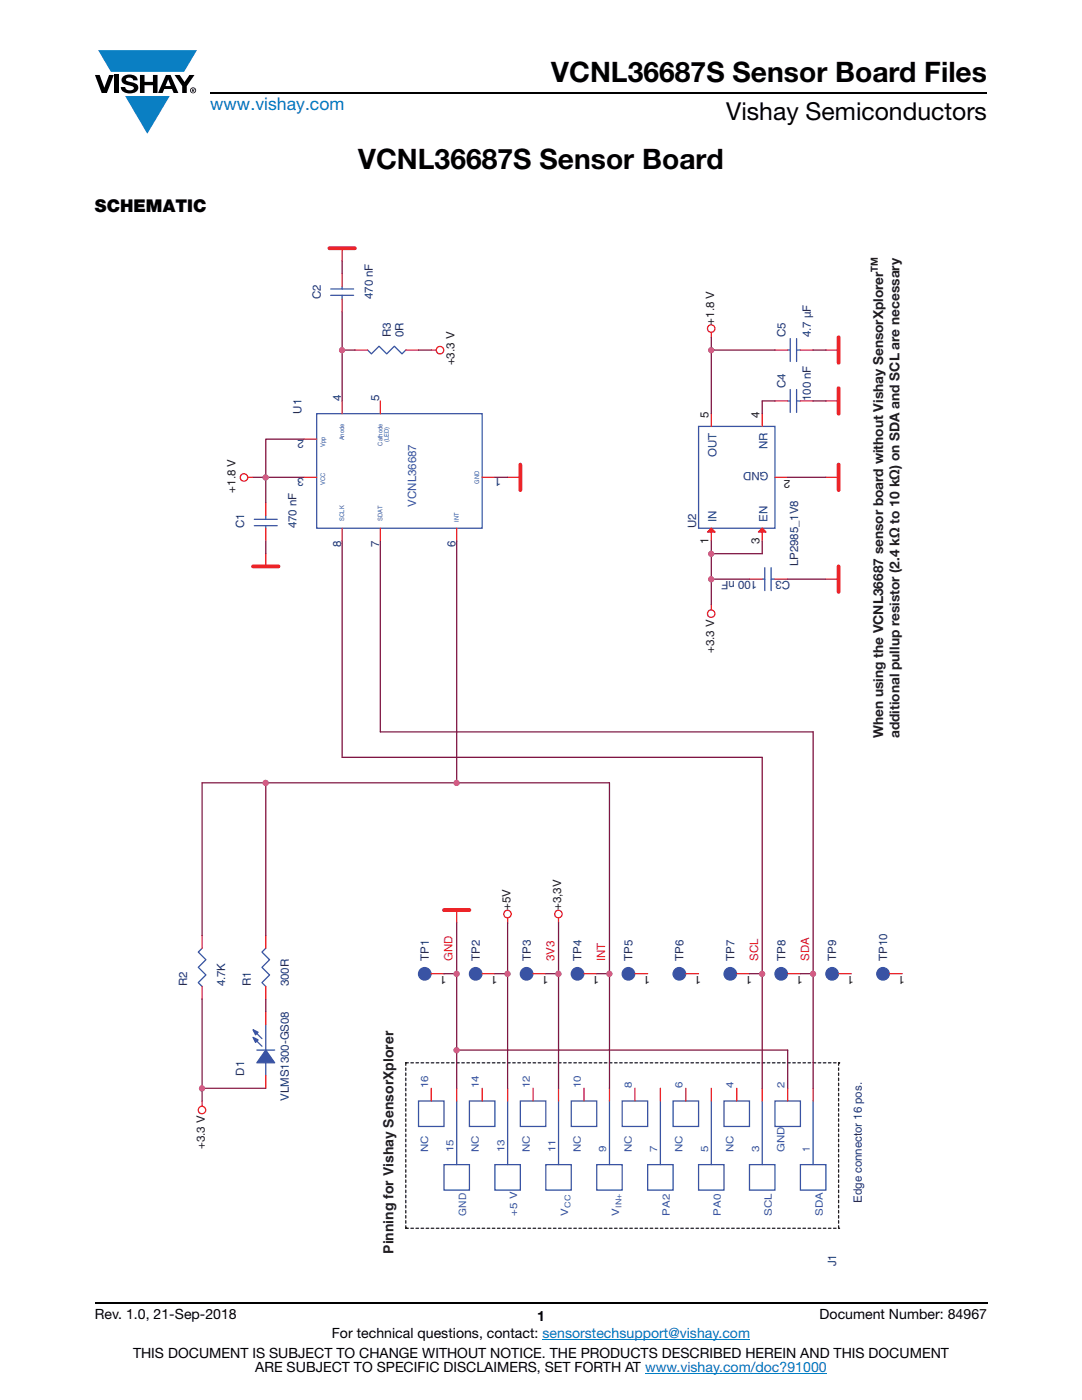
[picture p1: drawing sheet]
<svg xmlns="http://www.w3.org/2000/svg" width="216mm" height="279mm" viewBox="0 0 216 279" stroke-linecap="round" stroke-linejoin="round" font-family="sans-serif">
<g fill="#0a7fc3">
<path d="M19.6 10h19.7l-2.6 4.3h-1.1h-13.5z"/>
<path d="M25 19.2h8.9l-4.5 7.5z"/>
</g>
<g fill="#000">
<path d="M18.9 15h1l.9 2.5 1-2.5h.9l-1.4 3.6h-1zM22.9 15h.9v3.6h-.9zM24.6 15.3a2.1 2.1 0 0 1 2.8 .3l.1 .4h-.9a.79 .79 0 0 0-.7-.5 .79 .79 0 0 0-.8 .4l.3 .3 1 .2a1.08 1.08 0 0 1 1.2 1 1.08 1.08 0 0 1-1.1 1.2 1.73 1.73 0 0 1-2.4-1.2h.9a.96 .96 0 0 0 .8 .6 .96 .96 0 0 0 .9-.4 1.31 1.31 0 0 0-1.2-.6 1.03 1.03 0 0 1-1.1-.6 1.03 1.03 0 0 1 .2-1.1zM27.9 15h.9v1.3h1.7v-1.3h.9v3.6h-.9v-1.6h-1.7v1.6h-.9zM34.8 15h1.1l.9 1.4 1-1.4h1l-1.5 2.2v1.4h-.9v-1.4z"/>
<path d="M33.6 15.9l.5 1.3h-1.1zM33.1 15l-1.6 3.6h1l.3-.8h1.5l.3 .8h1l-1.6-3.6z"/>
<path d="M38.4 17.8h.2v.2h-.2zM38.3 17.7v.7h.1v-.3l.4 .3-.2-.3 .2-.2-.1-.2z"/>
<path d="M38.1 18a.46 .46 0 0 1 .9 0 .46 .46 0 0 1-.9 0zM37.9 18a.6 .6 0 0 0 1.2 0 .6 .6 0 0 0-1.2 0z"/>
</g>
<path d="M42 18.6h155M18.9 260h178.1" fill="none" stroke="#000" stroke-width=".36"/>
<path d="M108.2 267.3h41.5M128.7 274h36.3" fill="none" stroke="#007ec4" stroke-width=".2"/>
<path d="M35.3 49.1h145.3v203.7h-145.3z" fill="#fff"/>
<path d="M81 212.1h86.3M81 212.1v33M167.3 212.1h.1M81 245.1h.1M81 245.1h86.3M167.3 245.1h.1M167.3 245.1v-33" fill="none" stroke="#231f20" stroke-width=".25" stroke-dasharray=".5 .5"/>
<path d="M65.7 49.5h5.1M167.3 77.5v5.1M167.3 67.3v5.1M103.8 92.7v5.1M167.3 92.7v5.1M50.5 113h5.1M167.3 113v5.1M88.6 181.6h5.1" fill="none" stroke="#ed2024" stroke-width=".76"/>
<g fill="none" stroke="#ed2024" stroke-width=".25">
<path d="M68.3 49.5v2.6M86 69.9h1.1M141.9 66.3v1M164.8 69.9h2.5M49.5 95.3h1M101.3 95.3h2.5M164.8 95.3h2.5M164.8 80h2.5M53 110.5v2.5M164.8 115.6h2.5M141.9 120.7v1M91.1 181.6v2.6"/>
<path d="M101.3 183.1v1.1M111.5 183.1v1.1M40.3 219.7v1"/>
<circle cx="87.8" cy="69.9" r=".75"/>
<circle cx="141.9" cy="65.6" r=".75"/>
<circle cx="48.7" cy="95.3" r=".75"/>
<circle cx="141.9" cy="122.5" r=".75"/>
<circle cx="101.3" cy="182.4" r=".75"/>
<circle cx="111.4" cy="182.4" r=".75"/>
<circle cx="40.3" cy="221.5" r=".75"/>
</g>
<path d="M51.3 209.6h3.5M53 212.1v2.5M53 204.5v5.1" fill="none" stroke="#3953a4" stroke-width=".25"/>
<path d="M53 209.6l1.8 2.5h-3.5z" fill="#3953a4"/>
<path d="M53 209.6l1.8 2.5h-3.5z" fill="none" stroke="#3953a4" stroke-width=".25"/>
<path d="M50.5 205.5l1 .5-.5 .5z" fill="#3953a4"/>
<path d="M50.5 205.5l1 .5-.5 .5z" fill="none" stroke="#3953a4" stroke-width=".25"/>
<path d="M50.5 207l1 .5-.5 .5z" fill="#3953a4"/>
<path d="M73.3 69.9l.8 .7 1.5-1.5 1.6 1.5 1.5-1.5 1.5 1.5 .8-.7M50.5 207l1 .5-.5 .5zM50.7 207.3l1.6 1.5M50.7 205.8l1.6 1.5" fill="none" stroke="#3953a4" stroke-width=".25"/>
<path d="M70.8 69.9h2.5M81 69.9h2.5M53 214.6v2.6M53 201.9v2.6" fill="none" stroke="#ed2024" stroke-width=".25"/>
<circle cx="145.7" cy="194.3" r="1.25" fill="#3953a4"/>
<g fill="none" stroke="#3953a4" stroke-width=".25">
<path d="M157.7 77.7v4.6M159 77.7v4.6M157.2 80h.5M159 80h.7M40.3 189.2l-.7 .8 1.5 1.5-1.5 1.6 1.5 1.5-1.5 1.5 .7 .8"/>
<circle cx="145.7" cy="194.3" r="1.25"/>
</g>
<path d="M154.6 80h2.6M159.7 80h2.6M40.3 196.9v2.5M40.3 186.7v2.5M147 194.3h2.6" fill="none" stroke="#ed2024" stroke-width=".25"/>
<circle cx="115.2" cy="194.3" r="1.25" fill="#3953a4"/>
<g fill="none" stroke="#3953a4" stroke-width=".25">
<path d="M157.2 69.9h.5M157.7 67.6v4.5M159 69.9h.7M159 67.6v4.5M53 189.2l-.7 .8 1.5 1.5-1.5 1.6 1.5 1.5-1.5 1.5 .7 .8"/>
<circle cx="115.2" cy="194.3" r="1.25"/>
</g>
<path d="M154.6 69.9h2.6M159.7 69.9h2.6M53 196.9v2.5M53 186.7v2.5M116.5 194.3h2.6" fill="none" stroke="#ed2024" stroke-width=".25"/>
<circle cx="135.6" cy="194.3" r="1.25" fill="#3953a4"/>
<circle cx="135.6" cy="194.3" r="1.25" fill="none" stroke="#3953a4" stroke-width=".25"/>
<path d="M136.9 194.3h2.5" fill="none" stroke="#ed2024" stroke-width=".25"/>
<circle cx="105.1" cy="194.3" r="1.25" fill="#3953a4"/>
<circle cx="105.1" cy="194.3" r="1.25" fill="none" stroke="#3953a4" stroke-width=".25"/>
<path d="M106.4 194.3h2.5" fill="none" stroke="#ed2024" stroke-width=".25"/>
<circle cx="84.8" cy="194.3" r="1.25" fill="#3953a4"/>
<g fill="none" stroke="#3953a4" stroke-width=".25">
<path d="M83.5 219.7h5.1v5.1h-5.1zM91.1 219.7v12.7M93.7 219.7h5.1v5.1h-5.1zM101.3 219.7v12.7M103.8 219.7h5.1v5.1h-5.1zM111.5 219.7v12.7M114 219.7h5.1v5.1h-5.1zM121.6 219.7v12.7M124.2 219.7h5v5.1h-5zM131.8 219.7v12.7M134.3 219.7h5.1v5.1h-5.1zM141.9 219.7v12.7"/>
<path d="M144.5 219.7h5.1v5.1h-5.1zM152.1 219.7v12.7M154.6 219.7h5.1v5.1h-5.1zM162.3 219.7v12.7M88.6 232.4h5.1v5.1h-5.1zM98.7 232.4h5.1v5.1h-5.1zM108.9 232.4h5.1v5.1h-5.1zM119.1 232.4h5.1v5.1h-5.1zM129.2 232.4h5.1v5.1h-5.1zM139.4 232.4h5.1v5.1h-5.1zM149.6 232.4h5v5.1h-5zM159.7 232.4h5.1v5.1h-5.1z"/>
<circle cx="84.8" cy="194.3" r="1.25"/>
</g>
<g fill="none" stroke="#ed2024" stroke-width=".25">
<path d="M86 194.3h2.6M86.1 217.2v2.5M91.1 217.2v2.5M96.2 217.2v2.5M101.3 217.2v2.5M106.4 217.2v2.5M111.5 217.2v2.5M116.5 217.2v2.5M121.6 217.2v2.5M126.7 217.2v2.5M131.8 217.2v2.5M136.9 217.2v2.5"/>
<path d="M141.9 217.2v2.5M147 217.2v2.5M152.1 217.2v2.5M157.2 217.2v2.5M162.3 217.2v2.5"/>
</g>
<circle cx="166" cy="194.3" r="1.25" fill="#3953a4"/>
<circle cx="166" cy="194.3" r="1.25" fill="none" stroke="#3953a4" stroke-width=".25"/>
<path d="M167.3 194.3h2.6" fill="none" stroke="#ed2024" stroke-width=".25"/>
<circle cx="176.2" cy="194.3" r="1.25" fill="#3953a4"/>
<g fill="none" stroke="#3953a4" stroke-width=".25">
<path d="M63.2 82.6h33v22.8h-33z"/>
<circle cx="176.2" cy="194.3" r="1.25"/>
</g>
<path d="M60.6 87.6h2.6M60.6 95.3h2.6M68.3 80v2.6M75.9 80v2.6M96.2 95.3h2.5M68.3 105.4v2.6M75.9 105.4v2.6M91.1 105.4v2.6M177.5 194.3h2.5" fill="none" stroke="#ed2024" stroke-width=".25"/>
<circle cx="155.9" cy="194.3" r="1.25" fill="#3953a4"/>
<g fill="none" stroke="#3953a4" stroke-width=".25">
<path d="M139.4 85.1h15.2v20.3h-15.2z"/>
<circle cx="155.9" cy="194.3" r="1.25"/>
</g>
<path d="M152.1 82.6v2.5M154.6 95.3h2.6M157.2 194.3h2.5" fill="none" stroke="#ed2024" stroke-width=".25"/>
<path d="M151.3 106.2l.8-.8 .8 .8z" fill="#ed2024"/>
<path d="M151.3 106.2l.8-.8 .8 .8zM152.1 105.4v2.6" fill="none" stroke="#ed2024" stroke-width=".25"/>
<path d="M141.2 106.2l.7-.8 .8 .8z" fill="#ed2024"/>
<path d="M68.3 54.6v2.6M68.3 59.7v2.5M141.9 82.6v2.5M141.2 106.2l.7-.8 .8 .8zM141.9 105.4v2.6" fill="none" stroke="#ed2024" stroke-width=".25"/>
<path d="M66 58.9h4.6M66 57.7h4.6M68.3 57.2v.5M68.3 58.9v.8" fill="none" stroke="#3953a4" stroke-width=".25"/>
<circle cx="125.4" cy="194.3" r="1.25" fill="#3953a4"/>
<circle cx="125.4" cy="194.3" r="1.25" fill="none" stroke="#3953a4" stroke-width=".25"/>
<path d="M126.7 194.3h2.5" fill="none" stroke="#ed2024" stroke-width=".25"/>
<circle cx="94.9" cy="194.3" r="1.25" fill="#3953a4"/>
<g fill="none" stroke="#3953a4" stroke-width=".25">
<path d="M50.7 103.6h4.6M50.7 104.9h4.6M53 104.9v.5M53 102.9v.7M152.1 115.6h.5M152.6 113.3v4.6M153.9 113.3v4.6M153.9 115.6h.7"/>
<circle cx="94.9" cy="194.3" r="1.25"/>
</g>
<path d="M53 105.4v2.6M53 100.3v2.6M149.6 115.6h2.5M154.6 115.6h2.6M96.2 194.3h2.5" fill="none" stroke="#ed2024" stroke-width=".25"/>
<path d="M91.1 209.6h66.1" fill="none" stroke="#7f1542" stroke-width=".25"/>
<circle cx="91.1" cy="209.6" r=".49" fill="#b9529f"/>
<circle cx="91.1" cy="209.6" r=".49" fill="none" stroke="#b9529f" stroke-width=".25"/>
<path d="M40.3 156.2v30.5M40.3 199.4v17.8M111.5 184.2v10.1M91.1 209.6v7.6M157.2 209.6v7.6" fill="none" stroke="#7f1542" stroke-width=".25"/>
<circle cx="40.3" cy="217.2" r=".49" fill="#b9529f"/>
<circle cx="40.3" cy="217.2" r=".49" fill="none" stroke="#b9529f" stroke-width=".25"/>
<path d="M40.3 156.2h12.7v30.5M53 156.2h38.1M152.1 151.1v43.2M162.3 146.1v48.2M53 199.4v2.5M40.3 217.2h12.7" fill="none" stroke="#7f1542" stroke-width=".25"/>
<circle cx="53" cy="156.2" r=".49" fill="#b9529f"/>
<circle cx="53" cy="156.2" r=".49" fill="none" stroke="#b9529f" stroke-width=".25"/>
<path d="M91.1 184.2v10.1h-2.5M91.1 194.3v15.3M40.3 217.2v2.5" fill="none" stroke="#7f1542" stroke-width=".25"/>
<circle cx="91.1" cy="194.3" r=".49" fill="#b9529f"/>
<circle cx="91.1" cy="194.3" r=".49" fill="none" stroke="#b9529f" stroke-width=".25"/>
<path d="M121.6 156.2v38.1h-2.5M149.6 194.3h2.5v22.9" fill="none" stroke="#7f1542" stroke-width=".25"/>
<circle cx="152.1" cy="194.3" r=".49" fill="#b9529f"/>
<circle cx="152.1" cy="194.3" r=".49" fill="none" stroke="#b9529f" stroke-width=".25"/>
<path d="M159.7 194.3h2.6v22.9" fill="none" stroke="#7f1542" stroke-width=".25"/>
<circle cx="162.2" cy="194.3" r=".49" fill="#b9529f"/>
<circle cx="162.2" cy="194.3" r=".49" fill="none" stroke="#b9529f" stroke-width=".25"/>
<path d="M108.9 194.3h2.5v22.9" fill="none" stroke="#7f1542" stroke-width=".25"/>
<circle cx="111.4" cy="194.3" r=".49" fill="#b9529f"/>
<circle cx="111.4" cy="194.3" r=".49" fill="none" stroke="#b9529f" stroke-width=".25"/>
<path d="M68.3 108v43.1h83.8M75.9 108v38.1h86.4M91.1 108v48.2" fill="none" stroke="#7f1542" stroke-width=".25"/>
<circle cx="91.1" cy="156.2" r=".49" fill="#b9529f"/>
<circle cx="91.1" cy="156.2" r=".49" fill="none" stroke="#b9529f" stroke-width=".25"/>
<path d="M60.6 95.3h-7.6v5M91.1 156.2h30.5" fill="none" stroke="#7f1542" stroke-width=".25"/>
<circle cx="53" cy="95.3" r=".49" fill="#b9529f"/>
<circle cx="53" cy="95.3" r=".49" fill="none" stroke="#b9529f" stroke-width=".25"/>
<path d="M68.3 52.1v2.5M68.3 69.9v10.1M50.5 95.3h2.5M98.8 95.3h2.5M53 108v2.5M121.6 194.3v22.9" fill="none" stroke="#7f1542" stroke-width=".25"/>
<circle cx="121.6" cy="194.3" r=".49" fill="#b9529f"/>
<circle cx="121.6" cy="194.3" r=".49" fill="none" stroke="#b9529f" stroke-width=".25"/>
<path d="M101.3 194.3v22.9" fill="none" stroke="#7f1542" stroke-width=".25"/>
<circle cx="101.3" cy="194.3" r=".49" fill="#b9529f"/>
<circle cx="101.3" cy="194.3" r=".49" fill="none" stroke="#b9529f" stroke-width=".25"/>
<path d="M68.3 62.2v7.7h2.5M60.6 87.6h-7.6v7.7M101.3 184.2v10.1h-2.6" fill="none" stroke="#7f1542" stroke-width=".25"/>
<circle cx="68.2" cy="69.9" r=".49" fill="#b9529f"/>
<circle cx="68.2" cy="69.9" r=".49" fill="none" stroke="#b9529f" stroke-width=".25"/>
<path d="M83.5 69.9h2.5M141.9 110.5h10.2M141.9 110.5v10.2M141.9 108v2.5" fill="none" stroke="#7f1542" stroke-width=".25"/>
<circle cx="141.9" cy="110.5" r=".49" fill="#b9529f"/>
<circle cx="141.9" cy="110.5" r=".49" fill="none" stroke="#b9529f" stroke-width=".25"/>
<path d="M141.9 69.9v12.7" fill="none" stroke="#7f1542" stroke-width=".25"/>
<circle cx="141.9" cy="69.9" r=".49" fill="#b9529f"/>
<circle cx="141.9" cy="69.9" r=".49" fill="none" stroke="#b9529f" stroke-width=".25"/>
<path d="M141.9 67.3v2.6h12.7M162.3 69.9h2.5M154.6 80h-2.5v2.6M157.2 95.3h7.6M162.3 80h2.5M141.9 115.6h7.7M152.1 108v2.5M157.2 115.6h7.6" fill="none" stroke="#7f1542" stroke-width=".25"/>
<circle cx="141.9" cy="115.6" r=".49" fill="#b9529f"/>
<circle cx="141.9" cy="115.6" r=".49" fill="none" stroke="#b9529f" stroke-width=".25"/>
<circle cx="91.1" cy="209.6" r=".49" fill="#b9529f"/>
<circle cx="91.1" cy="209.6" r=".49" fill="none" stroke="#b9529f" stroke-width=".25"/>
<circle cx="40.3" cy="217.2" r=".49" fill="#b9529f"/>
<circle cx="40.3" cy="217.2" r=".49" fill="none" stroke="#b9529f" stroke-width=".25"/>
<circle cx="53" cy="156.2" r=".49" fill="#b9529f"/>
<circle cx="53" cy="156.2" r=".49" fill="none" stroke="#b9529f" stroke-width=".25"/>
<circle cx="91.1" cy="194.3" r=".49" fill="#b9529f"/>
<circle cx="91.1" cy="194.3" r=".49" fill="none" stroke="#b9529f" stroke-width=".25"/>
<circle cx="152.1" cy="194.3" r=".49" fill="#b9529f"/>
<circle cx="152.1" cy="194.3" r=".49" fill="none" stroke="#b9529f" stroke-width=".25"/>
<circle cx="162.2" cy="194.3" r=".49" fill="#b9529f"/>
<circle cx="162.2" cy="194.3" r=".49" fill="none" stroke="#b9529f" stroke-width=".25"/>
<circle cx="111.4" cy="194.3" r=".49" fill="#b9529f"/>
<circle cx="111.4" cy="194.3" r=".49" fill="none" stroke="#b9529f" stroke-width=".25"/>
<circle cx="91.1" cy="156.2" r=".49" fill="#b9529f"/>
<circle cx="91.1" cy="156.2" r=".49" fill="none" stroke="#b9529f" stroke-width=".25"/>
<circle cx="53" cy="95.3" r=".49" fill="#b9529f"/>
<circle cx="53" cy="95.3" r=".49" fill="none" stroke="#b9529f" stroke-width=".25"/>
<circle cx="121.6" cy="194.3" r=".49" fill="#b9529f"/>
<circle cx="121.6" cy="194.3" r=".49" fill="none" stroke="#b9529f" stroke-width=".25"/>
<circle cx="101.3" cy="194.3" r=".49" fill="#b9529f"/>
<circle cx="101.3" cy="194.3" r=".49" fill="none" stroke="#b9529f" stroke-width=".25"/>
<circle cx="68.2" cy="69.9" r=".49" fill="#b9529f"/>
<circle cx="68.2" cy="69.9" r=".49" fill="none" stroke="#b9529f" stroke-width=".25"/>
<circle cx="141.9" cy="110.5" r=".49" fill="#b9529f"/>
<circle cx="141.9" cy="110.5" r=".49" fill="none" stroke="#b9529f" stroke-width=".25"/>
<circle cx="141.9" cy="69.9" r=".49" fill="#b9529f"/>
<circle cx="141.9" cy="69.9" r=".49" fill="none" stroke="#b9529f" stroke-width=".25"/>
<circle cx="141.9" cy="115.6" r=".49" fill="#b9529f"/>
<circle cx="141.9" cy="115.6" r=".49" fill="none" stroke="#b9529f" stroke-width=".25"/>
<g font-size="5.6">
<text x="110" y="16.4">VCNL36687S Sensor Board Files</text>
<text x="71.5" y="33.8">VCNL36687S Sensor Board</text>
</g>
<text font-size="4.9" x="144.9" y="24">Vishay Semiconductors</text>
<text font-size="3.5" fill="#007ec4" x="42" y="21.9">www.vishay.com</text>
<text font-size="3.5" x="18.9" y="42.2">SCHEMATIC</text>
<text font-size="2.8" fill="#231f20" x="78.5" y="250.2" transform="rotate(-90 78.5 250.2)">Pinning for Vishay SensorXplorer</text>
<g font-size="2.8">
<text x="18.9" y="263.3">Rev. 1.0, 21-Sep-2018</text>
<text x="107.2" y="263.6">1</text>
<text x="163.6" y="263.3">Document Number: 84967</text>
<text x="66.2" y="267.1">For technical questions, contact: sensorstechsupport@vishay.com</text>
<text x="26.5" y="271">THIS DOCUMENT IS SUBJECT TO CHANGE WITHOUT NOTICE. THE PRODUCTS DESCRIBED HEREIN AND THIS DOCUMENT</text>
<text x="50.9" y="273.8">ARE SUBJECT TO SPECIFIC DISCLAIMERS, SET FORTH AT www.vishay.com/doc?91000</text>
</g>
<text font-size="2.7" fill="#211d1e" x="176.2" y="147.3" transform="rotate(-90 176.2 147.3)">When using the VCNL36687 sensor board without Vishay SensorXplorer</text>
<text font-size="2.7" fill="#221e1f" x="179.5" y="147.3" transform="rotate(-90 179.5 147.3)">additional pullup resistor (2.4 kΩ to 10 kΩ) on SDA and SCL are necessary</text>
<g font-size="2.3" fill="#282973">
<text x="64" y="59.7" transform="rotate(-90 64 59.7)">C2</text>
<text x="74.4" y="59.7" transform="rotate(-90 74.4 59.7)">470 nF</text>
<text x="78" y="67.3" transform="rotate(-90 78 67.3)">R3</text>
<text x="80.5" y="67.3" transform="rotate(-90 80.5 67.3)">0R</text>
<text x="156.7" y="67.3" transform="rotate(-90 156.7 67.3)">C5</text>
<text x="161.8" y="67.3" transform="rotate(-90 161.8 67.3)">4.7 µF</text>
<text x="156.7" y="77.5" transform="rotate(-90 156.7 77.5)">C4</text>
<text x="60.2" y="82.6" transform="rotate(-90 60.2 82.6)">U1</text>
<text x="68.1" y="80" transform="rotate(-90 68.1 80)">4</text>
<text x="75.7" y="80" transform="rotate(-90 75.7 80)">5</text>
<text x="161.8" y="80" transform="rotate(-90 161.8 80)">100 nF</text>
<text x="60.6" y="87.8" transform="rotate(-180 60.6 87.8)">2</text>
<text x="60.6" y="95.4" transform="rotate(-180 60.6 95.4)">3</text>
<text x="100" y="95.4" transform="rotate(-180 100 95.4)">1</text>
<text x="48.8" y="105.4" transform="rotate(-90 48.8 105.4)">C1</text>
<text x="59.2" y="105.4" transform="rotate(-90 59.2 105.4)">470 nF</text>
<text x="138.9" y="105.4" transform="rotate(-90 138.9 105.4)">U2</text>
<text x="68.1" y="109.2" transform="rotate(-90 68.1 109.2)">8</text>
<text x="75.7" y="109.2" transform="rotate(-90 75.7 109.2)">7</text>
<text x="90.9" y="109.2" transform="rotate(-90 90.9 109.2)">6</text>
<text x="159.2" y="113" transform="rotate(-90 159.2 113)">LP2985_1V8</text>
<text x="151.1" y="116" transform="rotate(-180 151.1 116)">100 nF</text>
<text x="157.7" y="116" transform="rotate(-180 157.7 116)">C3</text>
<text x="85.6" y="191.8" transform="rotate(-90 85.6 191.8)">TP1</text>
<text x="95.7" y="191.8" transform="rotate(-90 95.7 191.8)">TP2</text>
<text x="105.9" y="191.8" transform="rotate(-90 105.9 191.8)">TP3</text>
<text x="116.1" y="191.8" transform="rotate(-90 116.1 191.8)">TP4</text>
<text x="126.2" y="191.8" transform="rotate(-90 126.2 191.8)">TP5</text>
<text x="136.4" y="191.8" transform="rotate(-90 136.4 191.8)">TP6</text>
<text x="146.5" y="191.8" transform="rotate(-90 146.5 191.8)">TP7</text>
<text x="156.7" y="191.8" transform="rotate(-90 156.7 191.8)">TP8</text>
<text x="166.9" y="191.8" transform="rotate(-90 166.9 191.8)">TP9</text>
<text x="177" y="191.8" transform="rotate(-90 177 191.8)">TP10</text>
<text x="37.3" y="196.9" transform="rotate(-90 37.3 196.9)">R2</text>
<text x="44.9" y="196.9" transform="rotate(-90 44.9 196.9)">4.7K</text>
<text x="50" y="196.9" transform="rotate(-90 50 196.9)">R1</text>
<text x="57.6" y="196.9" transform="rotate(-90 57.6 196.9)">300R</text>
<text x="48.8" y="214.6" transform="rotate(-90 48.8 214.6)">D1</text>
<text x="57.6" y="219.7" transform="rotate(-90 57.6 219.7)">VLMS1300-GS08</text>
<text x="171.9" y="240" transform="rotate(-90 171.9 240)">Edge connector 16 pos.</text>
<text x="166.9" y="252.7" transform="rotate(-90 166.9 252.7)">J1</text>
</g>
<g font-size="2.3" fill="#231f20">
<text x="142.5" y="64.8" transform="rotate(-90 142.5 64.8)">+1.8 V</text>
<text x="90.7" y="72.9" transform="rotate(-90 90.7 72.9)">+3.3 V</text>
<text x="141.4" y="83.3" transform="rotate(-90 141.4 83.3)">5</text>
<text x="151.5" y="83.3" transform="rotate(-90 151.5 83.3)">4</text>
<text x="157.7" y="95.8" transform="rotate(-180 157.7 95.8)">2</text>
<text x="47" y="98.3" transform="rotate(-90 47 98.3)">+1.8 V</text>
<text x="141.4" y="108.5" transform="rotate(-90 141.4 108.5)">1</text>
<text x="151.5" y="108.5" transform="rotate(-90 151.5 108.5)">3</text>
<text x="142.5" y="130.3" transform="rotate(-90 142.5 130.3)">+3.3 V</text>
<text x="101.8" y="181.6" transform="rotate(-90 101.8 181.6)">+5V</text>
<text x="112" y="181.6" transform="rotate(-90 112 181.6)">+3,3V</text>
<text x="89.1" y="194.9" transform="rotate(-180 89.1 194.9)">1</text>
<text x="99.3" y="194.9" transform="rotate(-180 99.3 194.9)">1</text>
<text x="109.4" y="194.9" transform="rotate(-180 109.4 194.9)">1</text>
<text x="119.6" y="194.9" transform="rotate(-180 119.6 194.9)">1</text>
<text x="129.7" y="194.9" transform="rotate(-180 129.7 194.9)">1</text>
<text x="139.9" y="194.9" transform="rotate(-180 139.9 194.9)">1</text>
<text x="150.1" y="194.9" transform="rotate(-180 150.1 194.9)">1</text>
<text x="160.2" y="194.9" transform="rotate(-180 160.2 194.9)">1</text>
<text x="170.4" y="194.9" transform="rotate(-180 170.4 194.9)">1</text>
<text x="180.5" y="194.9" transform="rotate(-180 180.5 194.9)">1</text>
<text x="40.9" y="229.4" transform="rotate(-90 40.9 229.4)">+3.3 V</text>
</g>
<g font-size="2.3" fill="#1d437e">
<text x="153.2" y="89.7" transform="rotate(-90 153.2 89.7)">NR</text>
<text x="143" y="91.2" transform="rotate(-90 143 91.2)">OUT</text>
<text x="153.4" y="94.2" transform="rotate(-180 153.4 94.2)">GND</text>
<text x="143" y="104.2" transform="rotate(-90 143 104.2)">IN</text>
<text x="153.2" y="104.2" transform="rotate(-90 153.2 104.2)">EN</text>
</g>
<text font-size="2.3" fill="#3953a4" x="83" y="101.1" transform="rotate(-90 83 101.1)">VCNL36687</text>
<g font-size="2.3" fill="#ed2024">
<text x="90.3" y="191.8" transform="rotate(-90 90.3 191.8)">GND</text>
<text x="110.6" y="191.8" transform="rotate(-90 110.6 191.8)">3V3</text>
<text x="120.8" y="191.8" transform="rotate(-90 120.8 191.8)">INT</text>
<text x="151.3" y="191.8" transform="rotate(-90 151.3 191.8)">SCL</text>
<text x="161.4" y="191.8" transform="rotate(-90 161.4 191.8)">SDA</text>
</g>
<g font-size="2" fill="#3953a4">
<text x="85.4" y="217.2" transform="rotate(-90 85.4 217.2)">16</text>
<text x="95.6" y="217.2" transform="rotate(-90 95.6 217.2)">14</text>
<text x="105.7" y="217.2" transform="rotate(-90 105.7 217.2)">12</text>
<text x="115.9" y="217.2" transform="rotate(-90 115.9 217.2)">10</text>
<text x="126.1" y="217.2" transform="rotate(-90 126.1 217.2)">8</text>
<text x="136.2" y="217.2" transform="rotate(-90 136.2 217.2)">6</text>
<text x="146.4" y="217.2" transform="rotate(-90 146.4 217.2)">4</text>
<text x="156.5" y="217.2" transform="rotate(-90 156.5 217.2)">2</text>
<text x="85.4" y="229.9" transform="rotate(-90 85.4 229.9)">NC</text>
<text x="90.5" y="229.9" transform="rotate(-90 90.5 229.9)">15</text>
<text x="95.6" y="229.9" transform="rotate(-90 95.6 229.9)">NC</text>
<text x="100.7" y="229.9" transform="rotate(-90 100.7 229.9)">13</text>
<text x="105.7" y="229.9" transform="rotate(-90 105.7 229.9)">NC</text>
<text x="110.8" y="229.9" transform="rotate(-90 110.8 229.9)">11</text>
<text x="115.9" y="229.9" transform="rotate(-90 115.9 229.9)">NC</text>
<text x="121" y="229.9" transform="rotate(-90 121 229.9)">9</text>
<text x="126.1" y="229.9" transform="rotate(-90 126.1 229.9)">NC</text>
<text x="131.1" y="229.9" transform="rotate(-90 131.1 229.9)">7</text>
<text x="136.2" y="229.9" transform="rotate(-90 136.2 229.9)">NC</text>
<text x="141.3" y="229.9" transform="rotate(-90 141.3 229.9)">5</text>
<text x="146.4" y="229.9" transform="rotate(-90 146.4 229.9)">NC</text>
<text x="151.5" y="229.9" transform="rotate(-90 151.5 229.9)">3</text>
<text x="156.5" y="229.9" transform="rotate(-90 156.5 229.9)">GND</text>
<text x="161.6" y="229.9" transform="rotate(-90 161.6 229.9)">1</text>
<text x="93" y="242.6" transform="rotate(-90 93 242.6)">GND</text>
<text x="103.2" y="242.6" transform="rotate(-90 103.2 242.6)">+5 V</text>
<text x="113.4" y="242.6" transform="rotate(-90 113.4 242.6)">V</text>
<text x="123.5" y="242.6" transform="rotate(-90 123.5 242.6)">V</text>
<text x="133.7" y="242.6" transform="rotate(-90 133.7 242.6)">PA2</text>
<text x="143.8" y="242.6" transform="rotate(-90 143.8 242.6)">PA0</text>
<text x="154" y="242.6" transform="rotate(-90 154 242.6)">SCL</text>
<text x="164.2" y="242.6" transform="rotate(-90 164.2 242.6)">SDA</text>
</g>
<text font-size="1.9" fill="#221e1f" x="175.2" y="54.2" transform="rotate(-90 175.2 54.2)">TM</text>
<g font-size="1.6" fill="#3953a4">
<text x="113.8" y="241.1" transform="rotate(-90 113.8 241.1)">CC</text>
<text x="124" y="241.1" transform="rotate(-90 124 241.1)">IN+</text>
</g>
<g font-size="1.3" fill="#3953a4">
<text x="64.9" y="89.2" transform="rotate(-90 64.9 89.2)">Vpp</text>
<text x="68.7" y="87.9" transform="rotate(-90 68.7 87.9)">Anode</text>
<text x="76.3" y="89" transform="rotate(-90 76.3 89)">Cathode</text>
<text x="77.6" y="88.3" transform="rotate(-90 77.6 88.3)">(LED)</text>
<text x="64.9" y="96.8" transform="rotate(-90 64.9 96.8)">VCC</text>
<text x="95.6" y="96.5" transform="rotate(-90 95.6 96.5)">GND</text>
<text x="68.7" y="103.9" transform="rotate(-90 68.7 103.9)">SCLK</text>
<text x="76.3" y="103.9" transform="rotate(-90 76.3 103.9)">SDAT</text>
<text x="91.6" y="104.2" transform="rotate(-90 91.6 104.2)">INT</text>
</g>
</svg>
